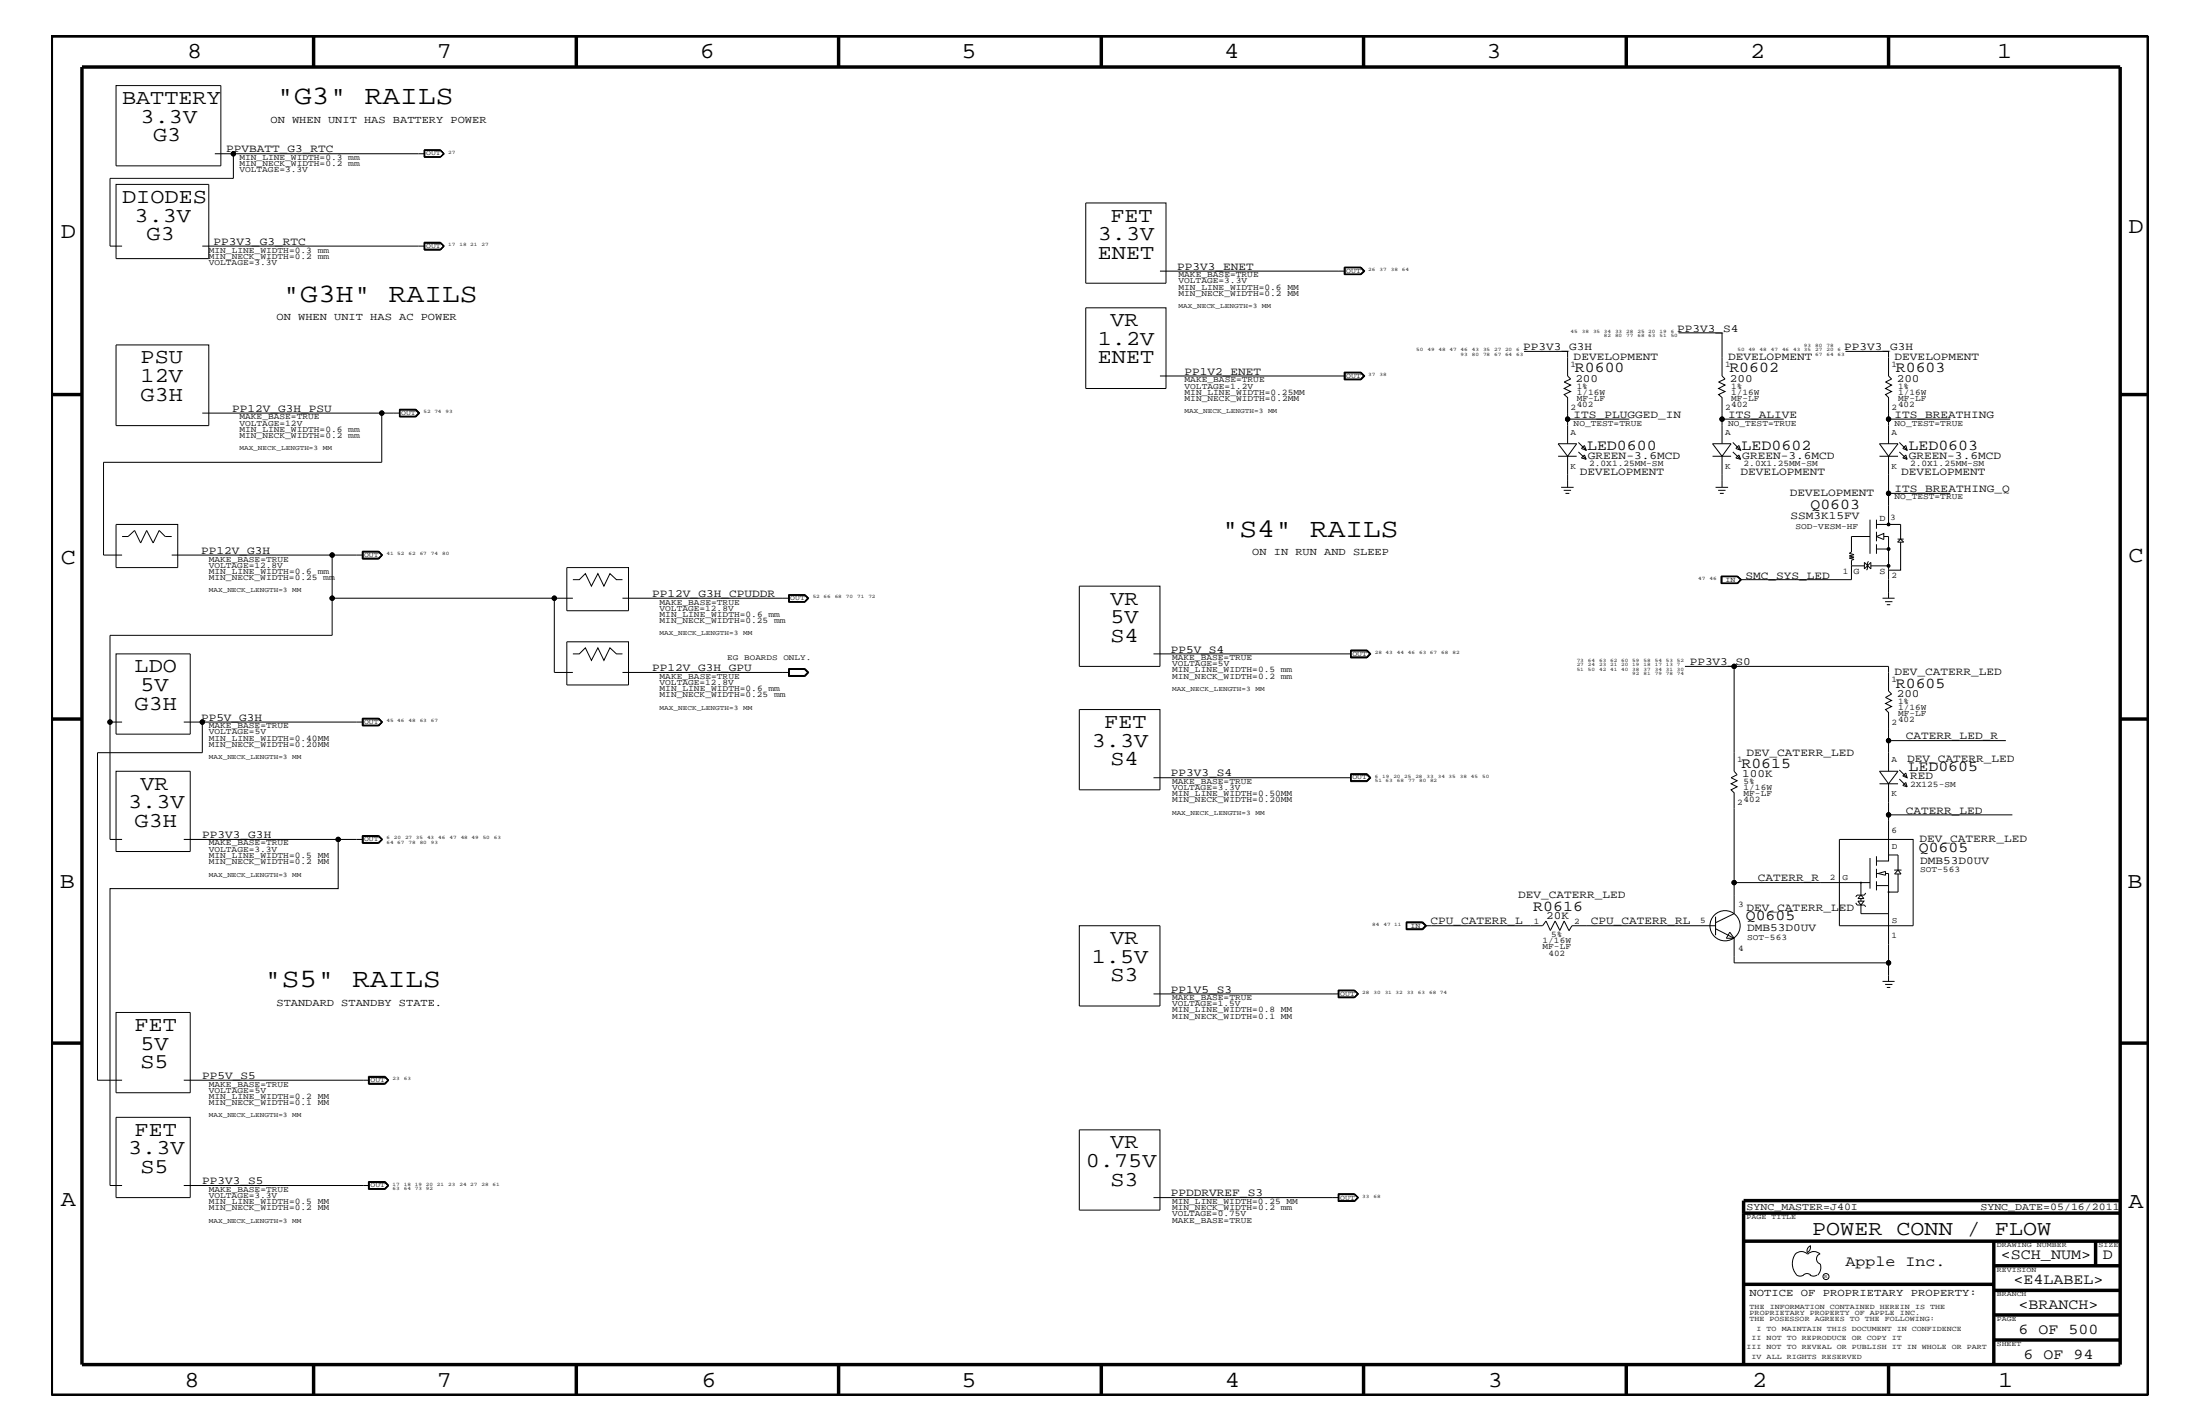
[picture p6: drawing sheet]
<svg xmlns="http://www.w3.org/2000/svg" width="432mm" height="279mm" viewBox="0 0 432 279" stroke-linecap="round" stroke-linejoin="round" font-family="sans-serif">
<g fill="none" stroke="#000" stroke-width=".2">
<path d="M22.8 16.8h20.5v15.7h-20.5zM22.8 36.2h18.2v14.5h-18.2zM42.2 30.2h41.2M45.8 30.2v4.8h-24.2v13.3h2.4M83.3 30.8h3.1M83.3 29.4v1.4M83.3 29.5h3.1M83.4 29.5v1.3M86.4 29.4h-3.2v1.4h3.2M86.4 29.4l.8 .8-.8 .6M86.4 29.4l.7 .8M86.4 29.5l.7 .7"/>
<path d="M86.4 29.5l.6 .7-.6 .6M87.1 30.2l-.7 .6M213.1 39.8h15.8v15.8h-15.8zM39.7 48.3h43.7M83.2 47.5h3.2l.8 .8-.8 .8h-3.2zM83.3 47.7h3.1M83.4 47.7v1.2h3l.6-.6-.6-.6M86.4 47.7l.7 .6M87.1 48.3l-.7-.7h-3.1v1.5M87.1 48.3l-.7 .7h-3.1M87.1 48.3l-.7 .8M227.7 53.2h36.3"/>
<path d="M263.9 52.4v1.5M267 52.5h-3v1.3h3M267 52.5l.7 .7-.7 .6M267 52.5l.6 .7-.6 .6M267.1 52.4h-3.3v1.5h3.3M267.1 52.4l.8 .8-.8 .7M267.1 52.4l.7 .8-.7 .7M22.8 67.7h18.2v15.8h-18.2zM213.1 60.4h15.8v15.8h-15.8zM227.7 73.8h36.3M263.8 73h3.3l.8 .8-.8 .7h-3.3zM263.9 73.1h3.2l.7 .7-.7 .7h-3.2z"/>
<path d="M264 73.1v1.4M264 73.2h3l.6 .6-.6 .6h-3M267 73.1l.7 .7-.7 .7M299.1 68.9h8.6v4.9l.6 .6-1.3 .6 1.3 .6-1.3 .6 1.3 .6-1.3 .6 .7 .6v4.2M329.4 65.3h8.6v8.5l.6 .6-1.3 .6 1.3 .6-1.3 .6 1.3 .6-1.3 .6 .7 .6v4.2M362.2 68.9h8.5v4.9l.6 .6-1.2 .6 1.2 .6-1.2 .6 1.2 .6-1.2 .6 .6 .6v4.2M39.7 81.1h38.8M74.9 81.1v9.6h-54.6v18.2h3.7M78.4 80.3h3.2l.8 .8-.8 .7h-3.2zM78.4 81.7h3.2M78.4 80.4h3.2M78.5 80.5h3l.6 .6-.6 .5h-3"/>
<path d="M78.5 80.4v1.3M81.6 80.4l.7 .7-.7 .6M81.6 80.4l.6 .7-.6 .6M305.8 89.5h3.7M306.4 95.6h2.5M306.9 96.2h1.5M307.3 96.8h.7M307.7 89.5l1.8-2.4h-3.7l1.9 2.4v6.1M309.8 88.7l1.5 1.4M309.8 86.8l1.5 1.5M311 87.4l.3 .9-.9-.3zM311 89.3l.3 .8-.9-.2z"/>
<path d="M319.8 82.2h-12.1v4.9M336.1 89.5h3.7M336.7 95.6h2.5M337.2 96.2h1.5M337.6 96.8h.7M338 89.5l1.8-2.4h-3.7l1.9 2.4v6.1M340.1 88.7l1.5 1.4M340.1 86.8l1.5 1.5M340.7 88l.6-.6 .3 .9zM340.7 89.9l.6-.6 .3 .8zM350.1 82.2h-12.1v4.9M368.9 89.5h3.6"/>
<path d="M370.7 89.5l1.8-2.4h-3.6l1.8 2.4v7.3M372.8 88.7l1.5 1.4M372.8 86.8l1.5 1.5M374.1 87.4l.2 .9-.8-.3zM374.1 89.3l.2 .8-.8-.2zM382.8 96.8h-12.1v6.1M382.8 82.2h-12.1v4.9M22.8 102.9h12.1v8.5h-12.1zM24 105.3h1.1l1.3-1.2 1.2 2.4 1.2-2.4 1.3 2.4 1.1-2.4 1.2 1.2h1.3M33.7 108.9h31.5M65.2 117.4h47.2M65.2 117.4v7.3h-43.6v40h2.4"/>
<path d="M71.1 108.1h3.2l.8 .8-.8 .8h-3.2zM71.1 108.2h3.2M71.2 108.2v1.4h3.1l.6-.7M71.3 108.9h-6.1v8.5M71.3 108.3h3l.6 .6-.6 .6h-3zM74.3 108.2l.7 .7-.7 .8M74.3 108.2l.6 .7M108.8 117.4v14.5h3.6M111.3 111.4h12.1v8.4h-12.1zM112.4 113.7h1.3l1.2-1.1 1.2 2.4 1.2-2.4 1.2 2.4 1.2-2.4 1.3 1.1h1.2M122.2 117.4h32.7M154.9 116.8h3.1l.6 .6-.6 .7h-3.1z"/>
<path d="M154.9 116.8v1.3M157.9 116.8l.6 .6-.6 .7M158 116.7h-3.2v1.4h3.2M158 116.7l.8 .7-.8 .7M158 116.7l.7 .7-.7 .7M211.8 115h15.9v15.8h-15.9zM337.9 113.1h3.1l.6 .6-.6 .7h-3.1zM338 113.1v1.3M341 113.1l.6 .6M341 113.1h-3.2v1.4h3.2M341 113.1l.8 .6-.8 .8M341 113.1l.7 .6-.7 .8"/>
<path d="M341.6 113.7l-.6 .7M363.4 111h2.5M365.9 110.3v1.3l1.3-1.3v1.3zM366.8 110.2l-.3 .1v1.3l-.1 .3M367 105.3h-3.6v3l-.4 .3 .9 .2-.9 .3 .9 .2-.9 .2 .9 .3-.5 .1v3.8h-21.8M367 102v6.7M367.2 111h3.5M368.3 105.3l1.4-.6v1.2zM368.3 102v1.7M368.3 104.3v1.9M368.3 106.8v1.9M368.3 107.7h2.4"/>
<path d="M368.3 102.9h4.7v2.9M369.5 117.4h2.4M369.7 105.3h1v12.1M370 118.1h1.4M370.3 118.6h.7M372.4 106.4l.6-.6 .6 .6zM372.4 105.8h1.2M373 106.4v5.5h-2.3M22.8 128.3h14.5v15.7h-14.5zM111.3 125.9h12.1v8.5h-12.1zM112.4 128.3h1.3l1.2-1.2 1.2 2.5 1.2-2.5 1.2 2.5 1.2-2.5 1.3 1.2h1.2M122.2 131.9h32.7"/>
<path d="M154.8 131.2h3.2l.8 .7-.8 .8h-3.2zM154.8 131.3h3.2l.7 .6-.7 .8M154.9 131.3h3.1l.6 .6-.6 .7h-3.1zM154.9 131.3v1.2h3l.6-.6-.6-.6M211.8 139.2h15.9v15.8h-15.9zM226.4 128.3h38.8M265.1 127.5h3.2l.8 .8-.8 .8h-3.2zM265.1 127.6h3.2l.7 .7-.7 .8M265.2 127.7h3.1l.6 .6-.6 .7h-3.1zM268.2 127.7l.6 .6-.6 .6h-3M330.7 130.8h9.7v20.5l.6 .7-1.2 .6 1.2 .6-1.2 .6 1.2 .6-1.2 .6 .6 .6v17.6h26.6M340.4 130.8h30.3v4.8l.6 .6-1.2 .6 1.2 .6-1.2 .6 1.2 .6-1.2 .6 .6 .6v11.5"/>
<path d="M21.6 141.7h2.4M22.8 151.3h14.5v15.8h-14.5zM36.1 141.7h35.2M39.7 141.7v6h-20.6v64.2h4.9M71.1 140.9h3.2l.8 .8-.8 .7h-3.2zM71.1 142.4h3.2M71.1 141h3.2M71.2 141v1.4M71.3 141.1h3l.6 .6-.6 .6h-3zM74.3 141l.7 .7-.7 .7M74.3 141l.6 .7M74.9 141.7l-.6 .7"/>
<path d="M226.4 152.6h38.8M265.1 151.8h3.2l.8 .8-.8 .8h-3.2zM265.2 151.9h3.1l.6 .7-.6 .6h-3.1zM265.2 152h3l.6 .6-.6 .6M268.3 151.8l.7 .8-.7 .7h-3.2M368.9 153.8h3.6M370.7 159.9v9h-2.4M370.7 153.8l1.8-2.5h-3.6l1.8 2.5v6.1h24.3M370.7 145.3h23M372.8 152.9l1.5 1.5M372.8 151.1l1.5 1.5M374.1 151.7l.2 .9-.8-.3z"/>
<path d="M374.1 153.5l.2 .9-.8-.3zM36.1 164.7h30.3M71.1 163.9h3.2l.8 .8-.8 .8h-3.2zM71.1 165.4h3.2M71.1 164h3.2M71.2 164v1.4M71.3 164.7h-4.9v9.7h-44.8v58.2h2.4M71.3 164.1h3l.6 .6-.6 .6h-3zM74.3 164l.7 .7-.7 .7M74.3 164l.6 .7M74.9 164.7l-.6 .7M336.7 179.9v3.6"/>
<path d="M340.4 173.2v6.1l-3.7 1.7M361 164.7h14.5v16.9h-14.5zM364.2 177.2l.3 .4h1.4l.3 .3M364.7 176.8h1.1l-.5 .8zM365.3 173.2v2.4l.5 .7h-1.1l.6-.7M365.3 176.3v.5M365.3 177.6v1.7h5.4M366.2 175.2l-.3 .4h-1.4l-.3 .4M367 168.3v6.1M368.3 168v1.9M368.3 170.5v1.7M368.3 172.9v1.8"/>
<path d="M368.3 171.4h.3M368.3 173.8h2.4M368.6 171.4l1.5-.4v.7zM370.1 171.4h.6v21.2M370.7 167.8h1.8v2.9M371.8 170.7h1.4M372.5 170.7l.6 .8h-1.2zM372.5 171.5v3.5h-1.8M22.8 198.7h14.5v15.7h-14.5zM211.8 181.6h15.9v15.8h-15.9zM226.4 195h36.4M262.6 194.3h3.3l.7 .7-.7 .8h-3.3z"/>
<path d="M262.8 194.4h3.1l.5 .6-.5 .6h-3.1zM265.9 194.3l.6 .7-.6 .7M265.9 194.3h-3.2v1.4h3.2M265.9 194.3l.7 .7M266.6 195l-.7 .7M276 180.9h3.2l.8 .7-.8 .8h-3.2zM276 181h3.2l.7 .6-.7 .8M276.1 181h3l.7 .6-.7 .7h-3zM279.1 181l.6 .6M279.7 181.6l-.6 .6h-3M279.7 181.6h23.1l.6-.9 .9 1.9 .9-1.9 1 1.9 .8-1.9 .9 1.9M336.7 182.2l3.7 1.9v4.8h30.3"/>
<path d="M336.7 181.6h-28.2l-.6 1.1M339.5 182.9l.9 1.2h-1.6zM369.5 192.6h2.4M370 193.2h1.4M370.3 193.7h.7M22.8 219.2h14.5v15.8h-14.5zM36.1 211.9h36.4M72.3 211.2h3.3l.7 .7-.7 .8h-3.3zM72.4 211.4h3.1M72.5 211.4v1.1h3l.6-.6-.6-.5M75.5 211.4l.7 .5-.7 .7h-3.1M76.3 211.9l-.8 .8"/>
<path d="M76.3 211.9l-.8-.6h-3.1v1.4M36.1 232.6h36.4M72.3 231.8h3.3l.7 .8-.7 .8h-3.3zM72.4 231.8v1.5h3.1l.8-.7M72.4 233.2h3.1M72.4 231.9h3.1l.7 .7-.7 .6M72.5 233.2v-1.2h3l.6 .6-.6 .6M75.5 231.8l.8 .8M211.8 221.7h15.9v15.7h-15.9zM226.4 235h36.4M262.6 234.2h3.3l.7 .8-.7 .7h-3.3zM262.7 234.4h3.2"/>
<path d="M262.8 234.4v1.2h3.1l.5-.6-.5-.6M265.9 234.4l.6 .6-.6 .7h-3.2M266.6 235l-.7-.7h-3.2v1.4M352.3 246.1a1.69 1.69 0 0 1 2.5 0M352.4 246a3.3 3.3 0 0 0 .2 4.1M352.6 250.2l.7 .2 .7-.2M354 250.2l.7-.3 .7 .3M354.8 246.1a1.69 1.69 0 0 1 2.4 0M355.2 250.2l.7 .2 .7-.2M355.3 244.4v.3a1.18 1.18 0 0 1-.6 1.1M355.4 244.4a.99 .99 0 0 0-.6 1.4M357.2 246a1.04 1.04 0 0 0-.7 1 1.04 1.04 0 0 0 .7 1"/>
<path d="M357.3 248l.1 .7a2.11 2.11 0 0 1-.6 1.5"/>
<circle cx="45.8" cy="30.2" r=".42"/>
<circle cx="74.9" cy="81.1" r=".42"/>
<circle cx="307.7" cy="82.2" r=".42"/>
<circle cx="338" cy="82.2" r=".42"/>
<circle cx="370.7" cy="82.2" r=".42"/>
<circle cx="370.7" cy="96.8" r=".42"/>
<circle cx="65.2" cy="117.4" r=".42"/>
<circle cx="65.2" cy="108.9" r=".42"/>
<circle cx="108.8" cy="117.4" r=".42"/>
<circle cx="370.7" cy="111" r=".25"/>
<circle cx="370.7" cy="107.7" r=".25"/>
<circle cx="370.7" cy="102.9" r=".25"/>
<circle cx="340.4" cy="130.8" r=".42"/>
<circle cx="21.6" cy="141.7" r=".42"/>
<circle cx="39.7" cy="141.7" r=".42"/>
<circle cx="370.7" cy="145.3" r=".42"/>
<circle cx="370.7" cy="159.9" r=".42"/>
<circle cx="66.4" cy="164.7" r=".42"/>
<circle cx="340.4" cy="173.2" r=".42"/>
<circle cx="365.3" cy="173.2" r=".08"/>
<circle cx="370.7" cy="175" r=".08"/>
<circle cx="338.6" cy="181.6" r="2.96"/>
<circle cx="370.7" cy="188.9" r=".42"/>
<circle cx="358.4" cy="250.5" r=".59"/>
</g>
<g fill="#000">
<circle cx="45.8" cy="30.2" r=".42"/>
<circle cx="74.9" cy="81.1" r=".42"/>
<circle cx="307.7" cy="82.2" r=".42"/>
<circle cx="338" cy="82.2" r=".42"/>
<circle cx="370.7" cy="82.2" r=".42"/>
<circle cx="370.7" cy="96.8" r=".42"/>
<circle cx="65.2" cy="117.4" r=".42"/>
<circle cx="65.2" cy="108.9" r=".42"/>
<circle cx="108.8" cy="117.4" r=".42"/>
<circle cx="370.7" cy="111" r=".25"/>
<circle cx="370.7" cy="107.7" r=".25"/>
<circle cx="370.7" cy="102.9" r=".25"/>
<circle cx="340.4" cy="130.8" r=".42"/>
<circle cx="21.6" cy="141.7" r=".42"/>
<circle cx="39.7" cy="141.7" r=".42"/>
<circle cx="370.7" cy="145.3" r=".42"/>
<circle cx="370.7" cy="159.9" r=".42"/>
<circle cx="66.4" cy="164.7" r=".42"/>
<circle cx="340.4" cy="173.2" r=".42"/>
<circle cx="370.7" cy="188.9" r=".42"/>
</g>
<g fill="none" stroke="#000" stroke-width=".68" stroke-linecap="butt">
<path d="M10.1 7.1h411.5v266.7h-411.5zM16.1 13.2h400v254.5h-400zM61.6 7.1v6.1M113.1 7.1v6.1M164.6 7.1v6.1M216.2 7.1v6.1M267.6 7.1v6.1M319.2 7.1v6.1M370.7 7.1v6.1M10.1 77.4h6M416.1 77.4h5.5M10.1 141.1h6"/>
<path d="M416.1 141.1h5.5M10.1 204.7h6M416.1 204.7h5.5M342.2 238h73.9M416.1 235.6h-73.9v32.1M342.2 243.5h73.9M342.2 252h49.1M391.3 248.4h24.8M391.3 243.5v24.2M391.3 258h24.8M391.3 253.2h24.8M411.3 243.5v4.9"/>
<path d="M61.6 267.7v6.1M113.1 267.7v6.1M164.6 267.7v6.1M216.2 268v5.8M267.6 267.7v6.1M319.2 267.7v6.1M370.7 267.7v6.1M391.3 262.9h24.8"/>
</g>
<g font-size="5.2">
<text x="54.3" y="20.4">&quot;G3&quot; RAILS</text>
<text x="55.5" y="59.2">&quot;G3H&quot; RAILS</text>
<text x="239.8" y="105.3">&quot;S4&quot; RAILS</text>
<text x="51.8" y="193.7">&quot;S5&quot; RAILS</text>
</g>
<g font-size="4.5">
<text x="36.7" y="11.5">8</text>
<text x="85.8" y="11.5">7</text>
<text x="137.3" y="11.5">6</text>
<text x="188.7" y="11.5">5</text>
<text x="240.3" y="11.5">4</text>
<text x="291.8" y="11.5">3</text>
<text x="343.5" y="11.5">2</text>
<text x="392" y="11.5">1</text>
<text x="11.9" y="46.8">D</text>
<text x="417.7" y="45.7">D</text>
<text x="11.9" y="110.6">C</text>
<text x="417.7" y="110.3">C</text>
<text x="11.8" y="174.3">B</text>
<text x="417.6" y="174.2">B</text>
<text x="11.9" y="236.7">A</text>
<text x="417.7" y="237.1">A</text>
<text x="36.2" y="272.1">8</text>
<text x="85.8" y="272.1">7</text>
<text x="137.7" y="272.1">6</text>
<text x="188.7" y="272.1">5</text>
<text x="240.4" y="272.1">4</text>
<text x="292" y="272.1">3</text>
<text x="343.9" y="272.1">2</text>
<text x="392.2" y="272.1">1</text>
</g>
<g font-size="4.1">
<text x="24" y="20.4">BATTERY</text>
<text x="27.6" y="24.1">3.3V</text>
<text x="30.1" y="27.7">G3</text>
<text x="24" y="39.8">DIODES</text>
<text x="26.4" y="43.5">3.3V</text>
<text x="28.8" y="47.1">G3</text>
<text x="215.5" y="47.1">3.3V</text>
<text x="217.9" y="43.5">FET</text>
<text x="215.5" y="50.7">ENET</text>
<text x="217.9" y="64">VR</text>
<text x="27.6" y="71.3">PSU</text>
<text x="215.5" y="67.7">1.2V</text>
<text x="215.5" y="71.3">ENET</text>
<text x="27.6" y="75">12V</text>
<text x="27.6" y="78.6">G3H</text>
<text x="217.9" y="118.6">VR</text>
<text x="217.9" y="125.9">S4</text>
<text x="217.9" y="122.3">5V</text>
<text x="26.4" y="131.9">LDO</text>
<text x="27.6" y="135.6">5V</text>
<text x="26.4" y="139.2">G3H</text>
<text x="216.7" y="142.9">FET</text>
<text x="214.3" y="146.5">3.3V</text>
<text x="27.6" y="155">VR</text>
<text x="217.9" y="150.1">S4</text>
<text x="25.1" y="158.6">3.3V</text>
<text x="26.4" y="162.2">G3H</text>
<text x="217.9" y="185.3">VR</text>
<text x="214.3" y="188.9">1.5V</text>
<text x="217.9" y="192.6">S3</text>
<text x="26.4" y="202.3">FET</text>
<text x="27.6" y="209.6">S5</text>
<text x="27.6" y="205.9">5V</text>
<text x="25.1" y="226.5">3.3V</text>
<text x="26.4" y="222.9">FET</text>
<text x="217.9" y="225.3">VR</text>
<text x="27.6" y="230.2">S5</text>
<text x="213.1" y="229">0.75V</text>
<text x="217.9" y="232.6">S3</text>
<text x="355.7" y="242.3">POWER CONN / FLOW</text>
</g>
<g font-size="3">
<text x="309.1" y="73">R0600</text>
<text x="339.4" y="73">R0602</text>
<text x="372.1" y="73">R0603</text>
<text x="311.5" y="88.3">LED0600</text>
<text x="341.8" y="88.3">LED0602</text>
<text x="374.6" y="88.3">LED0603</text>
<text x="355.3" y="99.9">Q0603</text>
<text x="372.1" y="134.9">R0605</text>
<text x="341.8" y="150.7">R0615</text>
<text x="374.6" y="151.2">LED0605</text>
<text x="376.6" y="167.2">Q0605</text>
<text x="300.9" y="178.7">R0616</text>
<text x="342.6" y="180.5">Q0605</text>
<text x="362.2" y="248.4">Apple Inc.</text>
<text x="392.7" y="247.1">&lt;SCH_NUM&gt;</text>
<text x="395.2" y="252">&lt;E4LABEL&gt;</text>
<text x="412.7" y="247.1">D</text>
<text x="396.2" y="256.8">&lt;BRANCH&gt;</text>
<text x="396.2" y="261.6">6 OF 500</text>
<text x="397.2" y="266.6">6 OF 94</text>
</g>
<g font-size="2.2">
<text x="44.4" y="29.9">PPVBATT_G3_RTC</text>
<text x="41.9" y="48">PP3V3_G3_RTC</text>
<text x="231.1" y="52.9">PP3V3_ENET</text>
<text x="329.2" y="65.1">PP3V3_S4</text>
<text x="299" y="68.7">PP3V3_G3H</text>
<text x="308.9" y="70.7">DEVELOPMENT</text>
<text x="339.2" y="70.7">DEVELOPMENT</text>
<text x="362" y="68.7">PP3V3_G3H</text>
<text x="371.9" y="70.7">DEVELOPMENT</text>
<text x="232.5" y="73.5">PP1V2_ENET</text>
<text x="309.2" y="74.9">200</text>
<text x="339.5" y="74.9">200</text>
<text x="372.3" y="74.9">200</text>
<text x="45.6" y="80.8">PP12V_G3H_PSU</text>
<text x="308.9" y="82">ITS_PLUGGED_IN</text>
<text x="339.2" y="82">ITS_ALIVE</text>
<text x="371.9" y="82">ITS_BREATHING</text>
<text x="310" y="93.2">DEVELOPMENT</text>
<text x="311.7" y="90">GREEN-3.6MCD</text>
<text x="341.6" y="93.2">DEVELOPMENT</text>
<text x="342" y="90">GREEN-3.6MCD</text>
<text x="373.1" y="93.2">DEVELOPMENT</text>
<text x="374.6" y="90">GREEN-3.6MCD</text>
<text x="351.3" y="97.4">DEVELOPMENT</text>
<text x="351.5" y="101.8">SSM3K15FV</text>
<text x="371.9" y="96.5">ITS_BREATHING_Q</text>
<text x="39.5" y="108.7">PP12V_G3H</text>
<text x="342.6" y="113.6">SMC_SYS_LED</text>
<text x="128" y="117.2">PP12V_G3H_CPUDDR</text>
<text x="128" y="131.7">PP12V_G3H_GPU</text>
<text x="229.8" y="128">PP5V_S4</text>
<text x="331.6" y="130.5">PP3V3_S0</text>
<text x="371.9" y="132.5">DEV_CATERR_LED</text>
<text x="372.3" y="136.7">200</text>
<text x="39.5" y="141.4">PP5V_G3H</text>
<text x="342.8" y="148.4">DEV_CATERR_LED</text>
<text x="374.1" y="145.1">CATERR_LED_R</text>
<text x="374.3" y="149.5">DEV_CATERR_LED</text>
<text x="229.8" y="152.3">PP3V3_S4</text>
<text x="342" y="152.4">100K</text>
<text x="374.9" y="152.9">RED</text>
<text x="374.1" y="159.6">CATERR_LED</text>
<text x="39.7" y="164.5">PP3V3_G3H</text>
<text x="376.8" y="165.3">DEV_CATERR_LED</text>
<text x="345" y="172.9">CATERR_R</text>
<text x="376.9" y="169.4">DMB53D0UV</text>
<text x="297.9" y="176.2">DEV_CATERR_LED</text>
<text x="342.8" y="178.7">DEV_CATERR_LED</text>
<text x="280.8" y="181.4">CPU_CATERR_L</text>
<text x="303.5" y="180.4">20K</text>
<text x="312.3" y="181.4">CPU_CATERR_RL</text>
<text x="342.9" y="182.7">DMB53D0UV</text>
<text x="229.8" y="194.8">PP1V5_S3</text>
<text x="39.7" y="211.7">PP5V_S5</text>
<text x="39.7" y="232.4">PP3V3_S5</text>
<text x="229.8" y="234.7">PPDDRVREF_S3</text>
</g>
<g font-size="2.1">
<text x="53.1" y="24.1">ON WHEN UNIT HAS BATTERY POWER</text>
<text x="54.3" y="62.9">ON WHEN UNIT HAS AC POWER</text>
<text x="245.8" y="108.9">ON IN RUN AND SLEEP</text>
<text x="54.3" y="197.4">STANDARD STANDBY STATE.</text>
<text x="343.4" y="254.4">NOTICE OF PROPRIETARY PROPERTY:</text>
</g>
<g font-size="2">
<text x="342.8" y="237.4">SYNC_MASTER=J40I</text>
<text x="388.7" y="237.4">SYNC_DATE=05/16/2011</text>
</g>
<g font-size="1.8">
<text x="368.9" y="102.1">D</text>
<text x="363.8" y="112.7">G</text>
<text x="368.9" y="112.7">S</text>
</g>
<g font-size="1.7">
<text x="47" y="33.7">VOLTAGE=3.3V</text>
<text x="47" y="31.4">MIN_LINE_WIDTH=0.3 mm</text>
<text x="47" y="32.5">MIN_NECK_WIDTH=0.2 mm</text>
<text x="41" y="51.9">VOLTAGE=3.3V</text>
<text x="41" y="49.6">MIN_LINE_WIDTH=0.3 mm</text>
<text x="41" y="50.7">MIN_NECK_WIDTH=0.2 mm</text>
<text x="231.3" y="55.6">VOLTAGE=3.3V</text>
<text x="231.3" y="54.4">MAKE_BASE=TRUE</text>
<text x="231.3" y="58">MIN_NECK_WIDTH=0.2 MM</text>
<text x="231.3" y="56.8">MIN_LINE_WIDTH=0.6 MM</text>
<text x="308.3" y="72">1</text>
<text x="338.6" y="72">1</text>
<text x="371.3" y="72">1</text>
<text x="232.5" y="76.2">VOLTAGE=1.2V</text>
<text x="232.5" y="75">MAKE_BASE=TRUE</text>
<text x="232.5" y="77.4">MIN_LINE_WIDTH=0.25MM</text>
<text x="309.5" y="76.2">1%</text>
<text x="309.5" y="77.4">1/16W</text>
<text x="339.8" y="76.2">1%</text>
<text x="339.8" y="77.4">1/16W</text>
<text x="372.5" y="76.2">1%</text>
<text x="372.5" y="77.4">1/16W</text>
<text x="47" y="83.5">VOLTAGE=12V</text>
<text x="47" y="82.2">MAKE_BASE=TRUE</text>
<text x="232.5" y="78.6">MIN_NECK_WIDTH=0.2MM</text>
<text x="308.3" y="80.5">2</text>
<text x="308.9" y="83.5">NO_TEST=TRUE</text>
<text x="309.5" y="78.6">MF-LF</text>
<text x="309.5" y="79.9">402</text>
<text x="338.6" y="80.5">2</text>
<text x="339.2" y="83.5">NO_TEST=TRUE</text>
<text x="339.8" y="79.9">402</text>
<text x="339.8" y="78.6">MF-LF</text>
<text x="371.3" y="80.5">2</text>
<text x="371.9" y="83.5">NO_TEST=TRUE</text>
<text x="372.5" y="79.9">402</text>
<text x="372.5" y="78.6">MF-LF</text>
<text x="47" y="85.9">MIN_NECK_WIDTH=0.2 mm</text>
<text x="47" y="84.7">MIN_LINE_WIDTH=0.6 mm</text>
<text x="308.3" y="85.3">A</text>
<text x="338.6" y="85.3">A</text>
<text x="371.3" y="85.3">A</text>
<text x="308.3" y="92">K</text>
<text x="311.9" y="91.4">2.0X1.25MM-SM</text>
<text x="338.6" y="92">K</text>
<text x="342.2" y="91.4">2.0X1.25MM-SM</text>
<text x="371.3" y="92">K</text>
<text x="374.9" y="91.4">2.0X1.25MM-SM</text>
<text x="371.9" y="98">NO_TEST=TRUE</text>
<text x="352.4" y="103.7">SOD-VESM-HF</text>
<text x="371" y="102.1">3</text>
<text x="41" y="113.7">MIN_NECK_WIDTH=0.25 mm</text>
<text x="41" y="112.6">MIN_LINE_WIDTH=0.6 mm</text>
<text x="41" y="110.2">MAKE_BASE=TRUE</text>
<text x="41" y="111.4">VOLTAGE=12.8V</text>
<text x="361.7" y="112.6">1</text>
<text x="371.3" y="113.3">2</text>
<text x="129.5" y="119.8">VOLTAGE=12.8V</text>
<text x="129.5" y="118.6">MAKE_BASE=TRUE</text>
<text x="129.5" y="121">MIN_LINE_WIDTH=0.6 mm</text>
<text x="129.5" y="122.3">MIN_NECK_WIDTH=0.25 mm</text>
<text x="230" y="131.9">MIN_LINE_WIDTH=0.5 mm</text>
<text x="230" y="129.6">MAKE_BASE=TRUE</text>
<text x="230" y="130.8">VOLTAGE=5V</text>
<text x="129.5" y="136.8">MIN_NECK_WIDTH=0.25 mm</text>
<text x="129.5" y="135.6">MIN_LINE_WIDTH=0.6 mm</text>
<text x="129.5" y="133.2">MAKE_BASE=TRUE</text>
<text x="129.5" y="134.4">VOLTAGE=12.8V</text>
<text x="230" y="133.2">MIN_NECK_WIDTH=0.2 mm</text>
<text x="371.3" y="133.8">1</text>
<text x="41" y="142.9">MAKE_BASE=TRUE</text>
<text x="371.3" y="142.3">2</text>
<text x="372.5" y="141.7">402</text>
<text x="372.5" y="140.4">MF-LF</text>
<text x="372.5" y="138">1%</text>
<text x="372.5" y="139.2">1/16W</text>
<text x="41" y="144">VOLTAGE=5V</text>
<text x="41" y="146.5">MIN_NECK_WIDTH=0.20MM</text>
<text x="41" y="145.3">MIN_LINE_WIDTH=0.40MM</text>
<text x="341" y="149.5">1</text>
<text x="371.3" y="149.5">A</text>
<text x="230" y="155">VOLTAGE=3.3V</text>
<text x="230" y="153.8">MAKE_BASE=TRUE</text>
<text x="342.2" y="153.8">5%</text>
<text x="342.2" y="155">1/16W</text>
<text x="374.9" y="154.4">2X125-SM</text>
<text x="230" y="156.2">MIN_LINE_WIDTH=0.50MM</text>
<text x="230" y="157.4">MIN_NECK_WIDTH=0.20MM</text>
<text x="341" y="158">2</text>
<text x="342.2" y="157.4">402</text>
<text x="342.2" y="156.2">MF-LF</text>
<text x="371.3" y="156.2">K</text>
<text x="41" y="165.9">MAKE_BASE=TRUE</text>
<text x="41" y="167.1">VOLTAGE=3.3V</text>
<text x="371.3" y="163.5">6</text>
<text x="371.3" y="166.5">D</text>
<text x="41" y="168.3">MIN_LINE_WIDTH=0.5 MM</text>
<text x="41" y="169.5">MIN_NECK_WIDTH=0.2 MM</text>
<text x="359.2" y="172.6">2</text>
<text x="361.7" y="172.6">G</text>
<text x="376.9" y="171.1">SOT-563</text>
<text x="341.1" y="178">3</text>
<text x="301.1" y="181.3">1</text>
<text x="302.8" y="185">1/16W</text>
<text x="304.5" y="183.8">5%</text>
<text x="308.9" y="181.3">2</text>
<text x="333.7" y="181">5</text>
<text x="342.9" y="184.4">SOT-563</text>
<text x="371.3" y="184">1</text>
<text x="371.3" y="181">S</text>
<text x="302.8" y="186.3">MF-LF</text>
<text x="303.9" y="187.5">402</text>
<text x="341.1" y="186.5">4</text>
<text x="230" y="196.2">MAKE_BASE=TRUE</text>
<text x="230" y="197.4">VOLTAGE=1.5V</text>
<text x="230" y="198.7">MIN_LINE_WIDTH=0.8 MM</text>
<text x="230" y="199.8">MIN_NECK_WIDTH=0.1 MM</text>
<text x="41" y="215.6">MIN_LINE_WIDTH=0.2 MM</text>
<text x="41" y="214.4">VOLTAGE=5V</text>
<text x="41" y="213.2">MAKE_BASE=TRUE</text>
<text x="41" y="216.9">MIN_NECK_WIDTH=0.1 MM</text>
<text x="41" y="233.8">MAKE_BASE=TRUE</text>
<text x="41" y="236.2">MIN_LINE_WIDTH=0.5 MM</text>
<text x="41" y="235">VOLTAGE=3.3V</text>
<text x="41" y="237.4">MIN_NECK_WIDTH=0.2 MM</text>
<text x="230" y="237.4">MIN_NECK_WIDTH=0.2 mm</text>
<text x="230" y="239.9">MAKE_BASE=TRUE</text>
<text x="230" y="238.6">VOLTAGE=0.75V</text>
<text x="230" y="236.2">MIN_LINE_WIDTH=0.25 MM</text>
</g>
<text font-size="1.6" x="142.7" y="129.6">EG BOARDS ONLY.</text>
<g font-size="1.4">
<text x="83.7" y="30.5">OUT</text>
<text x="83.7" y="48.7">OUT</text>
<text x="264.2" y="53.5">OUT</text>
<text x="231.3" y="60.4">MAX_NECK_LENGTH=3 MM</text>
<text x="264.2" y="74.1">OUT</text>
<text x="78.7" y="81.4">OUT</text>
<text x="232.5" y="81.1">MAX_NECK_LENGTH=3 MM</text>
<text x="47" y="88.3">MAX_NECK_LENGTH=3 MM</text>
<text x="71.5" y="109.3">OUT</text>
<text x="41" y="116.2">MAX_NECK_LENGTH=3 MM</text>
<text x="155.1" y="117.8">OUT</text>
<text x="338.7" y="114.2">IN</text>
<text x="129.5" y="124.7">MAX_NECK_LENGTH=3 MM</text>
<text x="265.4" y="128.7">OUT</text>
<text x="230" y="135.6">MAX_NECK_LENGTH=3 MM</text>
<text x="71.5" y="142">OUT</text>
<text x="129.5" y="139.2">MAX_NECK_LENGTH=3 MM</text>
<text x="41" y="149">MAX_NECK_LENGTH=3 MM</text>
<text x="265.4" y="152.9">OUT</text>
<text x="230" y="159.9">MAX_NECK_LENGTH=3 MM</text>
<text x="71.5" y="165">OUT</text>
<text x="41" y="172">MAX_NECK_LENGTH=3 MM</text>
<text x="276.9" y="182.1">IN</text>
<text x="263.1" y="195.4">OUT</text>
<text x="72.7" y="212.4">OUT</text>
<text x="41" y="219.2">MAX_NECK_LENGTH=3 MM</text>
<text x="72.7" y="232.9">OUT</text>
<text x="41" y="239.9">MAX_NECK_LENGTH=3 MM</text>
<text x="263.1" y="235.4">OUT</text>
<text x="342.8" y="239.2">PAGE TITLE</text>
<text x="391.9" y="244.7">DRAWING NUMBER</text>
<text x="411.9" y="244.7">SIZE</text>
<text x="391.9" y="249.5">REVISION</text>
<text x="343.4" y="256.8">THE INFORMATION CONTAINED HEREIN IS THE</text>
<text x="391.9" y="254.4">BRANCH</text>
<text x="343.4" y="258">PROPRIETARY PROPERTY OF APPLE INC.</text>
<text x="343.4" y="259.3">THE POSESSOR AGREES TO THE FOLLOWING:</text>
<text x="343.8" y="262.9">II NOT TO REPRODUCE OR COPY IT</text>
<text x="344.8" y="261.1">I TO MAINTAIN THIS DOCUMENT IN CONFIDENCE</text>
<text x="391.9" y="259.3">PAGE</text>
<text x="342.8" y="264.7">III NOT TO REVEAL OR PUBLISH IT IN WHOLE OR PART</text>
<text x="343.8" y="266.6">IV ALL RIGHTS RESERVED</text>
<text x="391.9" y="264.1">SHEET</text>
</g>
<g font-size="1">
<text x="88" y="30.2">27</text>
<text x="88" y="48.3">17</text>
<text x="90.2" y="48.3">18 21</text>
<text x="94.5" y="48.3">27</text>
<text x="268.6" y="53.2">26</text>
<text x="270.8" y="53.2">37</text>
<text x="273" y="53.2">38</text>
<text x="275.2" y="53.2">64</text>
<text x="308.3" y="65.3">45</text>
<text x="310.5" y="65.3">38</text>
<text x="312.7" y="65.3">35 34</text>
<text x="317" y="65.3">33</text>
<text x="319.2" y="65.3">28</text>
<text x="321.4" y="65.3">25 20</text>
<text x="325.7" y="65.3">19</text>
<text x="327.9" y="65.3">6</text>
<text x="278" y="68.9">50</text>
<text x="280.2" y="68.9">49</text>
<text x="282.4" y="68.9">48 47</text>
<text x="286.7" y="69.8">93</text>
<text x="286.7" y="68.9">46</text>
<text x="288.9" y="69.8">80</text>
<text x="288.9" y="68.9">43</text>
<text x="291.1" y="69.8">78</text>
<text x="291.1" y="68.9">35</text>
<text x="293.3" y="68.9">27 20</text>
<text x="293.3" y="69.8">67 64</text>
<text x="297.6" y="69.8">63</text>
<text x="297.6" y="68.9">6</text>
<text x="314.8" y="66.2">82</text>
<text x="317" y="66.2">80</text>
<text x="319.2" y="66.2">77</text>
<text x="321.4" y="66.2">68 63</text>
<text x="325.7" y="66.2">51</text>
<text x="327.9" y="66.2">50</text>
<text x="341" y="68.9">50 49</text>
<text x="345.4" y="68.9">48</text>
<text x="347.6" y="68.9">47</text>
<text x="349.8" y="68.9">46</text>
<text x="352" y="68.9">43 35</text>
<text x="354.1" y="68">93</text>
<text x="356.3" y="69.8">67</text>
<text x="356.3" y="68">80</text>
<text x="356.3" y="68.9">27</text>
<text x="358.5" y="69.8">64</text>
<text x="358.5" y="68">78</text>
<text x="358.5" y="68.9">20</text>
<text x="360.7" y="69.8">63</text>
<text x="360.7" y="68.9">6</text>
<text x="268.6" y="73.8">37</text>
<text x="270.8" y="73.8">38</text>
<text x="83.1" y="81.1">52 74</text>
<text x="87.5" y="81.1">93</text>
<text x="75.9" y="108.9">41 52</text>
<text x="80.2" y="108.9">62</text>
<text x="82.4" y="108.9">67</text>
<text x="84.6" y="108.9">74</text>
<text x="86.8" y="108.9">80</text>
<text x="333.3" y="113.7">47</text>
<text x="335.5" y="113.7">46</text>
<text x="159.5" y="117.4">52 66</text>
<text x="163.8" y="117.4">68</text>
<text x="166" y="117.4">70</text>
<text x="168.2" y="117.4">71</text>
<text x="170.4" y="117.4">72</text>
<text x="269.8" y="128.3">28 43</text>
<text x="274.1" y="128.3">44</text>
<text x="276.4" y="128.3">46</text>
<text x="278.6" y="128.3">63 67</text>
<text x="282.9" y="128.3">68</text>
<text x="285.1" y="128.3">82</text>
<text x="309.5" y="131.6">51</text>
<text x="309.5" y="129.9">73</text>
<text x="309.5" y="130.8">27</text>
<text x="311.7" y="131.6">50</text>
<text x="311.7" y="129.9">64</text>
<text x="311.7" y="130.8">24</text>
<text x="313.9" y="131.6">42</text>
<text x="313.9" y="129.9">63</text>
<text x="313.9" y="130.8">23</text>
<text x="316.1" y="129.9">62 60</text>
<text x="316.1" y="130.8">21 20</text>
<text x="316.1" y="131.6">41 40</text>
<text x="320.4" y="131.6">38</text>
<text x="320.4" y="129.9">59</text>
<text x="320.4" y="130.8">19</text>
<text x="322.6" y="131.6">37</text>
<text x="322.6" y="129.9">58</text>
<text x="322.6" y="130.8">18</text>
<text x="324.8" y="129.9">54</text>
<text x="324.8" y="130.8">17</text>
<text x="324.8" y="131.6">34</text>
<text x="327" y="131.6">31 30</text>
<text x="327" y="129.9">53 52</text>
<text x="327" y="130.8">13 7</text>
<text x="320.4" y="132.5">92</text>
<text x="322.6" y="132.5">81</text>
<text x="324.8" y="132.5">79</text>
<text x="327" y="132.5">78 74</text>
<text x="75.9" y="141.7">45 46</text>
<text x="80.2" y="141.7">48</text>
<text x="82.4" y="141.7">63</text>
<text x="84.6" y="141.7">67</text>
<text x="269.8" y="152.6">6</text>
<text x="269.8" y="153.4">51 63</text>
<text x="271.3" y="152.6">19</text>
<text x="273.5" y="152.6">20 25</text>
<text x="274.2" y="153.4">68</text>
<text x="276.4" y="153.4">77</text>
<text x="277.8" y="152.6">28</text>
<text x="278.6" y="153.4">80 82</text>
<text x="280" y="152.6">33</text>
<text x="282.2" y="152.6">34 35</text>
<text x="286.5" y="152.6">38</text>
<text x="288.7" y="152.6">45</text>
<text x="290.9" y="152.6">50</text>
<text x="75.9" y="165.6">64 67</text>
<text x="75.9" y="164.7">6</text>
<text x="77.3" y="164.7">20</text>
<text x="79.5" y="164.7">27 35</text>
<text x="80.2" y="165.6">78</text>
<text x="82.4" y="165.6">80</text>
<text x="83.8" y="164.7">43</text>
<text x="84.6" y="165.6">93</text>
<text x="86" y="164.7">46</text>
<text x="88.2" y="164.7">47</text>
<text x="90.4" y="164.7">48 49</text>
<text x="94.7" y="164.7">50</text>
<text x="96.9" y="164.7">63</text>
<text x="269.3" y="181.6">84</text>
<text x="271.5" y="181.6">47 11</text>
<text x="267.4" y="195">28</text>
<text x="269.6" y="195">30</text>
<text x="271.8" y="195">31 32</text>
<text x="276.1" y="195">33</text>
<text x="278.3" y="195">63</text>
<text x="280.5" y="195">68 74</text>
<text x="77" y="211.9">23</text>
<text x="79.2" y="211.9">63</text>
<text x="77" y="232.6">17</text>
<text x="77" y="233.5">63</text>
<text x="79.2" y="232.6">18</text>
<text x="79.2" y="233.5">64</text>
<text x="81.4" y="232.6">19 20</text>
<text x="81.4" y="233.5">73 92</text>
<text x="85.8" y="232.6">21</text>
<text x="88" y="232.6">23</text>
<text x="90.2" y="232.6">24 27</text>
<text x="94.5" y="232.6">28</text>
<text x="96.7" y="232.6">61</text>
<text x="267.4" y="235">33</text>
<text x="269.6" y="235">68</text>
<text x="358.1" y="250.7">R</text>
</g>
</svg>
